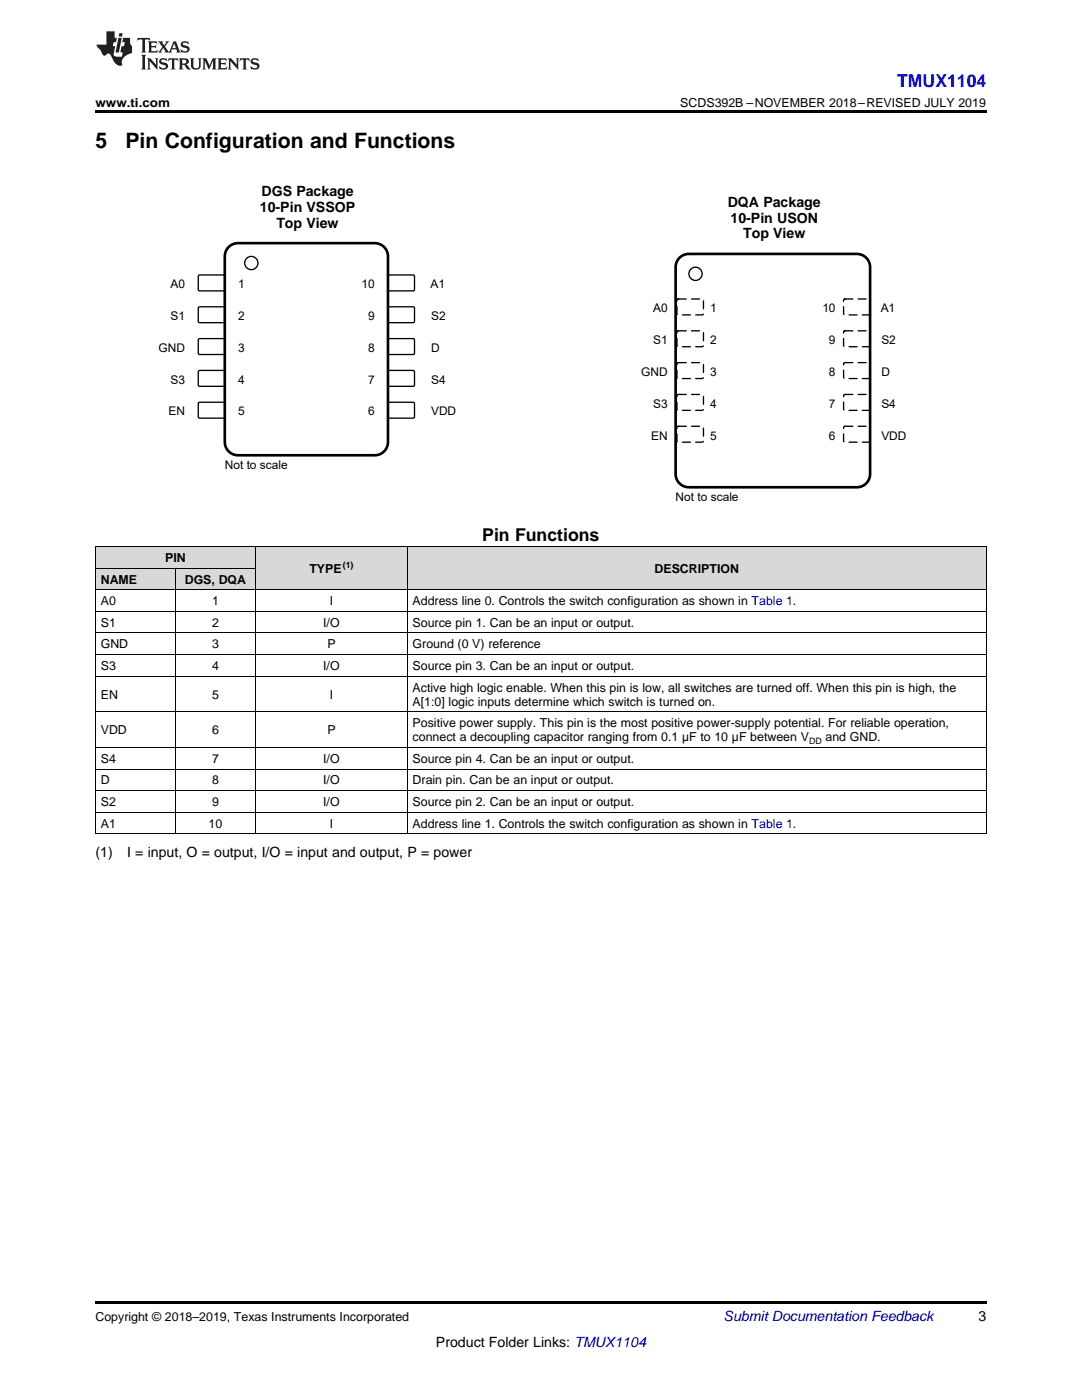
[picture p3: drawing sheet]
<svg xmlns="http://www.w3.org/2000/svg" width="216mm" height="279mm" viewBox="0 0 216 279" stroke-linecap="round" stroke-linejoin="round" font-family="sans-serif">
<g fill="#d8d8d8">
<path d="M51 109.1h30.3v8.7h-30.3z"/>
<path d="M81.3 109.1h115.5v8.7h-115.5z"/>
<path d="M19 113.5h16v4.3h-16z"/>
<path d="M35 113.5h16v4.3h-16z"/>
<path d="M19 109.1h16v4.4h-16z"/>
<path d="M35 109.1h16v4.4h-16z"/>
</g>
<path d="M19 166.4h.2zM50.9 166.4h.1zM81.2 166.4h.1zM196.7 166.4h.1zM19 259.7h177.8v.5h-177.8z" fill="#000"/>
<g fill="none" stroke="#000" stroke-width=".2">
<path d="M19 117.7h177.8M19 113.4h32M19 109.1h177.8M19.1 109.1v57.3M35 113.4v53M51 109.1v57.3M81.2 109.1v57.3M196.8 109.1v57.3M19 134.9h177.8M19 130.6h177.8M19 126.3h177.8M19 122h177.8"/>
<path d="M19 157.8h177.8M19 153.5h177.8M19 149.2h177.8M19 142h177.8M19 166.4h177.8M19 162.1h177.8"/>
</g>
<path d="M135.2 59.7h5l.2 .2-.1 2.8-.2 .1h-4.9l-.1-.2v-2.7z" fill="#fff"/>
<path d="M135.2 59.7h5l.2 .2-.1 2.8-.2 .1h-4.9l-.1-.2v-2.7z" fill="none" stroke="#000" stroke-width=".26" stroke-dasharray="1.6 1.1"/>
<path d="M168.5 59.7h5l.1 .2v2.8l-.2 .1h-4.9l-.2-.2v-2.7z" fill="#fff"/>
<path d="M168.5 59.7h5l.1 .2v2.8l-.2 .1h-4.9l-.2-.2v-2.7z" fill="none" stroke="#000" stroke-width=".26" stroke-dasharray="1.6 1.1"/>
<path d="M135.2 66.1h5l.2 .2-.1 2.8-.2 .1h-4.9l-.1-.3v-2.6z" fill="#fff"/>
<path d="M135.2 66.1h5l.2 .2-.1 2.8-.2 .1h-4.9l-.1-.3v-2.6z" fill="none" stroke="#000" stroke-width=".26" stroke-dasharray="1.6 1.1"/>
<path d="M168.5 66.1h5l.1 .2v2.8l-.2 .1h-4.9l-.2-.3v-2.6z" fill="#fff"/>
<path d="M168.5 66.1h5l.1 .2v2.8l-.2 .1h-4.9l-.2-.3v-2.6z" fill="none" stroke="#000" stroke-width=".26" stroke-dasharray="1.6 1.1"/>
<path d="M135.2 72.4h5l.2 .2-.1 2.8-.2 .1h-4.9l-.1-.2v-2.7z" fill="#fff"/>
<path d="M135.2 72.4h5l.2 .2-.1 2.8-.2 .1h-4.9l-.1-.2v-2.7z" fill="none" stroke="#000" stroke-width=".26" stroke-dasharray="1.6 1.1"/>
<path d="M168.5 72.4h5l.1 .2v2.8l-.2 .1h-4.9l-.2-.2v-2.7z" fill="#fff"/>
<path d="M168.5 72.4h5l.1 .2v2.8l-.2 .1h-4.9l-.2-.2v-2.7z" fill="none" stroke="#000" stroke-width=".26" stroke-dasharray="1.6 1.1"/>
<path d="M135.2 78.8h5l.2 .2-.1 2.8-.2 .1h-4.9l-.1-.3v-2.6z" fill="#fff"/>
<path d="M135.2 78.8h5l.2 .2-.1 2.8-.2 .1h-4.9l-.1-.3v-2.6z" fill="none" stroke="#000" stroke-width=".26" stroke-dasharray="1.6 1.1"/>
<path d="M168.5 78.8h5l.1 .2v2.8l-.2 .1h-4.9l-.2-.3v-2.6z" fill="#fff"/>
<path d="M168.5 78.8h5l.1 .2v2.8l-.2 .1h-4.9l-.2-.3v-2.6z" fill="none" stroke="#000" stroke-width=".26" stroke-dasharray="1.6 1.1"/>
<path d="M135.2 85.1h5l.2 .2-.1 2.8-.2 .1h-4.9l-.1-.2v-2.7z" fill="#fff"/>
<path d="M135.2 85.1h5l.2 .2-.1 2.8-.2 .1h-4.9l-.1-.2v-2.7z" fill="none" stroke="#000" stroke-width=".26" stroke-dasharray="1.6 1.1"/>
<path d="M168.5 85.1h5l.1 .2v2.8l-.2 .1h-4.9l-.2-.2v-2.7z" fill="#fff"/>
<path d="M168.5 85.1h5l.1 .2v2.8l-.2 .1h-4.9l-.2-.2v-2.7z" fill="none" stroke="#000" stroke-width=".26" stroke-dasharray="1.6 1.1"/>
<circle cx="138.8" cy="54.6" r="1.32" fill="none" stroke="#000" stroke-width=".26"/>
<path d="M135.8 51.3l1-.6h.7h33.5a2.64 2.64 0 0 1 2.6 2.6v41.3a2.64 2.64 0 0 1-2.6 2.6h-33.5a2.64 2.64 0 0 1-2.7-2.6v-41.3a2.64 2.64 0 0 1 1-2z" fill="none" stroke="#000" stroke-width=".53"/>
<path d="M39.7 54.9h5l.2 .2-.1 2.8-.2 .1h-4.9l-.1-.2v-2.7z" fill="#fff"/>
<path d="M39.7 54.9h5l.2 .2-.1 2.8-.2 .1h-4.9l-.1-.2v-2.7z" fill="none" stroke="#000" stroke-width=".26"/>
<path d="M77.5 54.9h5.1l.1 .2v2.8l-.3 .1h-4.9l-.1-.2v-2.7z" fill="#fff"/>
<path d="M77.5 54.9h5.1l.1 .2v2.8l-.3 .1h-4.9l-.1-.2v-2.7z" fill="none" stroke="#000" stroke-width=".26"/>
<path d="M39.7 61.3h5l.2 .2-.1 2.8-.2 .1h-4.9l-.1-.3v-2.6z" fill="#fff"/>
<path d="M39.7 61.3h5l.2 .2-.1 2.8-.2 .1h-4.9l-.1-.3v-2.6z" fill="none" stroke="#000" stroke-width=".26"/>
<path d="M77.5 61.3h5.1l.1 .2v2.8l-.3 .1h-4.9l-.1-.3v-2.6z" fill="#fff"/>
<path d="M77.5 61.3h5.1l.1 .2v2.8l-.3 .1h-4.9l-.1-.3v-2.6z" fill="none" stroke="#000" stroke-width=".26"/>
<path d="M39.7 67.6h5l.2 .2-.1 2.8-.2 .1h-4.9l-.1-.2v-2.7z" fill="#fff"/>
<path d="M39.7 67.6h5l.2 .2-.1 2.8-.2 .1h-4.9l-.1-.2v-2.7z" fill="none" stroke="#000" stroke-width=".26"/>
<path d="M77.5 67.6h5.1l.1 .2v2.8l-.3 .1h-4.9l-.1-.2v-2.7z" fill="#fff"/>
<path d="M77.5 67.6h5.1l.1 .2v2.8l-.3 .1h-4.9l-.1-.2v-2.7z" fill="none" stroke="#000" stroke-width=".26"/>
<path d="M39.7 74h5l.2 .2-.1 2.8-.2 .1h-4.9l-.1-.3v-2.6z" fill="#fff"/>
<path d="M39.7 74h5l.2 .2-.1 2.8-.2 .1h-4.9l-.1-.3v-2.6z" fill="none" stroke="#000" stroke-width=".26"/>
<path d="M77.5 74h5.1l.1 .2v2.8l-.3 .1h-4.9l-.1-.3v-2.6z" fill="#fff"/>
<path d="M77.5 74h5.1l.1 .2v2.8l-.3 .1h-4.9l-.1-.3v-2.6z" fill="none" stroke="#000" stroke-width=".26"/>
<path d="M39.7 80.3h5l.2 .2-.1 2.8-.2 .1h-4.9l-.1-.2v-2.7z" fill="#fff"/>
<path d="M39.7 80.3h5l.2 .2-.1 2.8-.2 .1h-4.9l-.1-.2v-2.7z" fill="none" stroke="#000" stroke-width=".26"/>
<path d="M77.5 80.3h5.1l.1 .2v2.8l-.3 .1h-4.9l-.1-.2v-2.7z" fill="#fff"/>
<g fill="none" stroke="#000" stroke-width=".26">
<path d="M77.5 80.3h5.1l.1 .2v2.8l-.3 .1h-4.9l-.1-.2v-2.7z"/>
<circle cx="50.1" cy="52.5" r="1.32"/>
</g>
<path d="M45.8 49.1l1.1-.5 .6-.1h27.3a2.64 2.64 0 0 1 2.6 2.7v37a2.64 2.64 0 0 1-2.6 2.7h-27.3a2.64 2.64 0 0 1-2.6-2.7v-37a2.64 2.64 0 0 1 .9-2.1z" fill="none" stroke="#000" stroke-width=".53"/>
<path d="M19 22h177.8v.5h-177.8z" fill="#000"/>
<g fill="#231f20">
<path d="M27.5 7.6l-.1 .5 .4-.2h.6v.1v2.1l-.2 .4h1l-.3-.4v-2.1l.1-.1h.5l.5 .2-.2-.5zM29.5 8.3l.2 .3v1.5l-.2 .4h1.8l.2-.6a1.04 1.04 0 0 1-1.3 .2v-.7h.6l.3 .2v-.6l-.3 .2h-.6v-.6l.8-.1 .4 .3-.2-.5zM31.5 8.3l.9 1.1-.9 1.1h.8l-.2-.2 .5-.7 .4 .7-.2 .2h1.5l-.1-.2 .1-.4h.9l.1 .4-.2 .2h1l-.3-.3-.7-1.9h-.5l-.9 2-.8-1 .9-1h-.8l.1 .3-.3 .5-.4-.6 .2-.2zM34.7 8.6l.4 1h-.7zM36.3 8.4a.63 .63 0 0 0-.2 .7 .63 .63 0 0 0 .6 .4l.6 .2 .1 .2a.75 .75 0 0 1-.7 .4 .75 .75 0 0 1-.6-.5l.1 .7 .1-.1a1.11 1.11 0 0 0 1.5-.6 1.13 1.13 0 0 0-1.2-.8l-.1-.4a1.04 1.04 0 0 1 1.2 .2l-.2-.5-.1 .1-.5-.2zM28.2 10.9l.2 .4v2.2l-.2 .4h1l-.3-.4v-2.2l.3-.4zM29.3 11.6l.3 .4v1.5l-.3 .4h.8l-.2-.4v-1.3l1.5 1.7v-1.9l.2-.4h-.7l.2 .4v.9l-1.1-1.3zM32 11.8a.62 .62 0 0 0-.2 .7 .62 .62 0 0 0 .6 .4l.6 .1 .1 .3a.76 .76 0 0 1-.7 .3 .76 .76 0 0 1-.6-.4l.1 .7 .1-.1a1.11 1.11 0 0 0 1.5-.6 1.13 1.13 0 0 0-1.2-.8l-.1-.4a1.04 1.04 0 0 1 1.2 .2l-.2-.6-.1 .1-.5-.1zM33.7 11.6l-.2 .6a.61 .61 0 0 1 .8-.3v1.6l-.2 .4h.9l-.2-.4v-1.6a.63 .63 0 0 1 .8 .3l-.2-.6zM35.6 11.6l.3 .4v1.5l-.3 .4h1l-.2-.2v-.8l.5 .2a.76 .76 0 0 0 1.2 .7l-1-1a.58 .58 0 0 0 .6-.5 .58 .58 0 0 0-.5-.6zM36.4 11.9h.1a.45 .45 0 0 1 .5 .1 .45 .45 0 0 1 .1 .5l-.7 .2zM37.9 11.6l.2 .2a2.17 2.17 0 0 0 .3 1.9 .99 .99 0 0 0 1.6-.6v-1.1l.2-.4h-.7l.2 .2a1.92 1.92 0 0 1-.2 1.8 .6 .6 0 0 1-.9-.5v-1.1l.2-.4zM40.4 11.6l.2 .4v1.5l-.2 .4h.7l-.2-.4v-1.4l.8 1.8 .8-1.8v1.4l-.2 .4h.9l-.2-.4v-1.5l.2-.4h-.8l-.6 1.5-.6-1.5zM43.4 11.6l.2 .4v1.5l-.2 .4h1.8l.2-.6a1.04 1.04 0 0 1-1.3 .1v-.6h.5l.4 .2v-.6l-.4 .2h-.5v-.7h.8l.3 .3-.1-.6zM45.5 11.6l.2 .4v1.5l-.2 .4h.7l-.2-.4v-1.3l1.5 1.7v-1.9l.2-.4h-.7l.2 .4v.9l-1.1-1.3zM47.9 11.6l-.1 .6a.61 .61 0 0 1 .8-.3v1.6l-.3 .4h1l-.3-.4 .1-1.6a.63 .63 0 0 1 .7 .3l-.1-.6zM50.2 11.8a.62 .62 0 0 0-.2 .7 .62 .62 0 0 0 .6 .4l.6 .1 .2 .3a.76 .76 0 0 1-.8 .3 .76 .76 0 0 1-.6-.4l.1 .7 .2-.1a1.11 1.11 0 0 0 1.5-.6 1.13 1.13 0 0 0-1.3-.8l-.1-.4a1.04 1.04 0 0 1 1.2 .2l-.1-.6-.2 .1-.5-.1z"/>
<path d="M21.2 6.3v2.6h-1.9l.1 .4 .7 .9a.91 .91 0 0 0 1 .8 .56 .56 0 0 1 .5-.3 .56 .56 0 0 1 .5 .3l.4 .8a1.53 1.53 0 0 0 1.9 1.2 1.54 1.54 0 0 1 1-2.1l.9-.3v-1.4a1.52 1.52 0 0 1-.3-1.6h-1.4l-.2 .8h.5l-.2 .8h-.4l-.2 1v.2l.4 .1-.2 .8a1.93 1.93 0 0 1-1.6-.3l.3-1.8h-.5l.2-.8h.4l.2-.8h-.4v-1.3zM23.6 7.6l-.6 2.9h.7l.6-2.9zM23.8 6.6l-.1 .7h.6l.2-.7z"/>
</g>
<g font-size="4.2">
<text x="19" y="29.6">5</text>
<text x="25" y="29.6">Pin Configuration and Functions</text>
</g>
<text font-size="3.5" fill="#00f" x="179" y="17.3">TMUX1104</text>
<text font-size="3.5" x="96.2" y="107.9">Pin Functions</text>
<g font-size="2.8">
<text x="52.2" y="39.1">DGS Package</text>
<text x="145.2" y="41.2">DQA Package</text>
<text x="51.9" y="42.3">10-Pin VSSOP</text>
<text x="55.1" y="45.4">Top View</text>
<text x="145.8" y="44.4">10-Pin USON</text>
<text x="148.3" y="47.6">Top View</text>
<text x="19" y="171">(1)</text>
<text x="25.4" y="171">I = input, O = output, I/O = input and output, P = power</text>
<text x="195.3" y="263.6">3</text>
<text x="87" y="268.9">Product Folder Links: TMUX1104</text>
</g>
<text font-size="2.8" fill="#0000c8" x="144.4" y="263.6">Submit Documentation Feedback</text>
<g font-size="2.5">
<text x="19" y="21.4">www.ti.com</text>
<text x="135.7" y="21.4">SCDS392B –NOVEMBER 2018–REVISED JULY 2019</text>
<text x="33" y="112.2">PIN</text>
<text x="20.1" y="116.5">NAME</text>
<text x="36.9" y="116.5">DGS, DQA</text>
<text x="61.7" y="114.3">TYPE</text>
<text x="130.6" y="114.3">DESCRIPTION</text>
<text x="20.1" y="120.8">A0</text>
<text x="20.1" y="125.1">S1</text>
<text x="42.3" y="120.8">1</text>
<text x="42.3" y="125.1">2</text>
<text x="64.5" y="125.1">I/O</text>
<text x="65.8" y="120.8">I</text>
<text x="82.3" y="120.8">Address line 0. Controls the switch configuration as shown in Table 1.</text>
<text x="82.3" y="125.1">Source pin 1. Can be an input or output.</text>
<text x="20.1" y="129.4">GND</text>
<text x="42.3" y="129.4">3</text>
<text x="65.3" y="129.4">P</text>
<text x="82.3" y="129.4">Ground (0 V) reference</text>
<text x="20.1" y="133.7">S3</text>
<text x="42.3" y="133.7">4</text>
<text x="64.5" y="133.7">I/O</text>
<text x="82.3" y="133.7">Source pin 3. Can be an input or output.</text>
<text x="20.1" y="139.4">EN</text>
<text x="42.3" y="139.4">5</text>
<text x="65.8" y="139.4">I</text>
<text x="82.3" y="138">Active high logic enable. When this pin is low, all switches are turned off. When this pin is high, the</text>
<text x="82.3" y="140.8">A[1:0] logic inputs determine which switch is turned on.</text>
<text x="20.1" y="146.5">VDD</text>
<text x="42.3" y="146.5">6</text>
<text x="65.3" y="146.5">P</text>
<text x="82.3" y="145.1">Positive power supply. This pin is the most positive power-supply potential. For reliable operation,</text>
<text x="82.3" y="148">connect a decoupling capacitor ranging from 0.1 µF to 10 µF between V</text>
<text x="164.7" y="148">and GND.</text>
<text x="20.1" y="152.3">S4</text>
<text x="42.3" y="152.3">7</text>
<text x="64.5" y="152.3">I/O</text>
<text x="82.3" y="152.3">Source pin 4. Can be an input or output.</text>
<text x="20.1" y="156.6">D</text>
<text x="20.1" y="160.9">S2</text>
<text x="42.3" y="156.6">8</text>
<text x="42.3" y="160.9">9</text>
<text x="64.5" y="156.6">I/O</text>
<text x="64.5" y="160.9">I/O</text>
<text x="82.3" y="156.6">Drain pin. Can be an input or output.</text>
<text x="82.3" y="160.9">Source pin 2. Can be an input or output.</text>
<text x="20.1" y="165.2">A1</text>
<text x="41.6" y="165.2">10</text>
<text x="65.8" y="165.2">I</text>
<text x="82.3" y="165.2">Address line 1. Controls the switch configuration as shown in Table 1.</text>
<text x="19" y="263.6">Copyright © 2018–2019, Texas Instruments Incorporated</text>
</g>
<g font-size="2.4">
<text x="34" y="57.5">A0</text>
<text x="47.5" y="57.5">1</text>
<text x="72.1" y="57.5">10</text>
<text x="85.9" y="57.5">A1</text>
<text x="34" y="63.9">S1</text>
<text x="47.5" y="63.9">2</text>
<text x="73.4" y="63.9">9</text>
<text x="86" y="63.9">S2</text>
<text x="130.3" y="62.3">A0</text>
<text x="141.7" y="62.3">1</text>
<text x="164.1" y="62.3">10</text>
<text x="175.7" y="62.3">A1</text>
<text x="31.6" y="70.2">GND</text>
<text x="47.5" y="70.2">3</text>
<text x="73.4" y="70.2">8</text>
<text x="86" y="70.2">D</text>
<text x="130.3" y="68.7">S1</text>
<text x="141.7" y="68.7">2</text>
<text x="165.4" y="68.7">9</text>
<text x="175.9" y="68.7">S2</text>
<text x="34" y="76.6">S3</text>
<text x="47.5" y="76.6">4</text>
<text x="73.4" y="76.6">7</text>
<text x="86" y="76.6">S4</text>
<text x="127.9" y="75">GND</text>
<text x="141.7" y="75">3</text>
<text x="165.4" y="75">8</text>
<text x="175.9" y="75">D</text>
<text x="33.6" y="82.9">EN</text>
<text x="47.5" y="82.9">5</text>
<text x="73.4" y="82.9">6</text>
<text x="86" y="82.9">VDD</text>
<text x="130.3" y="81.4">S3</text>
<text x="141.7" y="81.4">4</text>
<text x="165.4" y="81.4">7</text>
<text x="175.9" y="81.4">S4</text>
<text x="129.9" y="87.7">EN</text>
<text x="141.7" y="87.7">5</text>
<text x="165.4" y="87.7">6</text>
<text x="175.9" y="87.7">VDD</text>
<text x="44.9" y="93.5">Not to scale</text>
<text x="134.8" y="99.9">Not to scale</text>
</g>
<g font-size="1.8">
<text x="68.4" y="113.3">(1)</text>
<text x="161.4" y="148.4">DD</text>
</g>
</svg>
